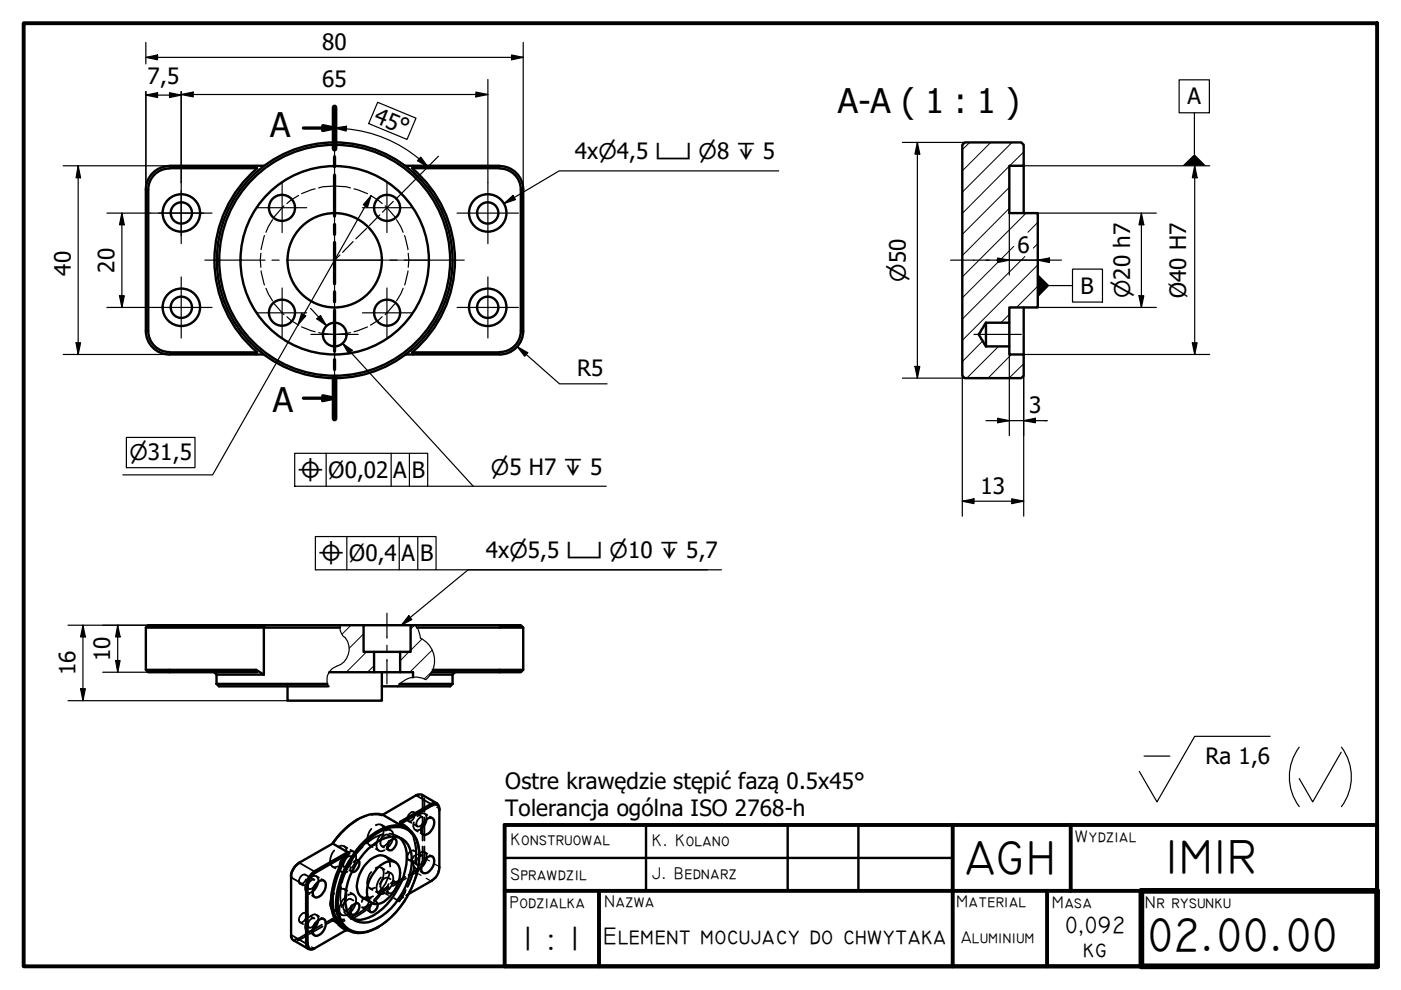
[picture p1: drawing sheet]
<svg xmlns="http://www.w3.org/2000/svg" width="297mm" height="210mm" viewBox="0 0 297 210" stroke-linecap="round" stroke-linejoin="round" font-family="sans-serif">
<!-- layer: Kreskowanie (ISO) -->
<g fill="none" stroke="#000" stroke-width=".21">
<path d="M205.6 30.2l-1.6 1.5M210.1 30.2l-6.1 6M214 39.7l-10 10M214 35.2l-10 10M214.6 30.2l-10.6 10.5M217 32.2l-2.9 3M214 44.2l-10 10M214.9 52.2l-10.9 11M217.3 54.4l-13.3 13.3M217.6 45.2l-13.6 13.5M220 56.2l-16 16M220 51.7l-.9 .9"/>
<path d="M220 47.2l-2.1 2M208.3 72.3l-4.3 4.4M211.7 73.4l-6.7 6.8M214 66.6l-1.8 1.8M214.4 75.2l-4.9 5M217 77.1l-3.1 3.1M220 65.1v.1M220 60.7l-4.5 4.5M74.4 132.6l-1.9 1.9M77.1 134.4l-3.1 3M77.7 138.2l-4.3 4.3M86.7 138.2l-1.9 1.9"/>
<path d="M87.9 132.6l-.8 .8M89.5 135.5l-2.4 2.4M91.6 137.8l-4.7 4.7M79.3 141.1l-1.4 1.4M91.7 142.3l-1.8 1.7"/>
</g>
<!-- layer: Widoczne (ISO) -->
<g fill="none" stroke="#000" stroke-width=".51">
<path d="M35.9 35.2a5 5 0 0 0-5 5v30a5 5 0 0 0 5 5M35.9 35.7a4.5 4.5 0 0 0-4.5 4.5v30a4.5 4.5 0 0 0 4.5 4.4M35.9 35.2h18.4l.2 .5h-18.6M54.3 35.2h1.6M54.5 35.7a25.5 25.5 0 0 0 0 39M85.9 35.2h1.7M87.4 35.7a25.5 25.5 0 0 1 0 39M105.9 35.2h-18.3l-.2 .5h18.5M105.9 35.2a5 5 0 0 1 5 5v30a5 5 0 0 1-5 5M105.9 35.7a4.5 4.5 0 0 1 4.5 4.5v30a4.5 4.5 0 0 1-4.5 4.4M217 35.2v10M35.9 74.7h18.6l-.2 .5h-18.4"/>
<path d="M54.3 75.2h1.6M85.9 75.2h1.7M105.9 74.7h-18.5l.2 .5h18.3M209 68.4h5v-3.2h6v-20h-6v-10h3v-4.5l-.5-.5h-12l-.5 .5v49l.5 .5h12l.5-.5v-4.5h-3v-1.8h-5M209 68.4l-1.5 2.5 1.5 2.5M209 68.4v5M214 68.4v5M217 65.2v10M30.9 133.1v8.9M55.9 133.1h16.2M55.9 133.1v9.9M56.1 132.6h-24.7l-.5 .5h25"/>
<path d="M77.1 132.6v5.6h2.2v4.3h-9.5M79.3 138.2h5.5M87.1 132.6h-31l-.2 .5M88.4 133.1h22.5l-.5-.5h-23.3v5.6h-2.3v4.3h2.8v1.1M110.9 133.1v8.9M30.9 142h23.4l.2 .5h-23.1zM45.4 142.5l.5 .5M45.9 145l.5 .5h23.3M45.9 145h23.5M45.9 143h10M45.9 143v2M54.3 142l1.6 1"/>
<path d="M79.3 142.5h5.5M81 142.5v6.1h-20v-3.1M84.7 145h11.2M91.2 143h4.7M91.8 142h19.1l-.5 .5h-18.8M95.9 145l-.5 .5h-14.4M95.9 143v2M96.5 142.5l-.6 .5M70.5 178.9l-7.1 4M70.5 178.9l3.5 2M75.8 173.8h-.2a18.4 18.4 0 0 0-5.2 5.1M77.6 178.5a9.4 9.4 0 0 1 7.3-3.1 4.9 4.9 0 0 1 3.9 4.9 17.2 17.2 0 0 1-3.9 11.9 12.4 12.4 0 0 1-8.3 5.5 4.5 4.5 0 0 1-4.7-3.9 14.6 14.6 0 0 1 1.3-9.1 20.5 20.5 0 0 1 4.4-6.2z"/>
<path d="M78 180a7.9 7.9 0 0 1 5.8-2.6 3.9 3.9 0 0 1 3.4 3.4 15 15 0 0 1-5.2 12.7 7.2 7.2 0 0 1-5.7 2.1 3.9 3.9 0 0 1-3-3.9 14.4 14.4 0 0 1 3.9-10.8zM81.2 172.8a6.9 6.9 0 0 0-5.9 1.3 17.2 17.2 0 0 0-4.8 4.8M81.2 172.8l3.4 2M82.7 178.3l.7-.5h.3a1.38 1.38 0 0 1-.3 2.2l-.3 .2h-.7a1.39 1.39 0 0 1 .3-1.9zM84.6 174.8l1.7 .8M84.7 177.6a6.2 6.2 0 0 1 1.5 5.6 16.2 16.2 0 0 1-7 10.9 5.7 5.7 0 0 1-4.5 .7M84.9 174.2l6.5-3.7a1.08 1.08 0 0 1 1.2-.2 1.08 1.08 0 0 1 .6 1.2v12.4a3.4 3.4 0 0 1-1.6 2.8l-4.9 2.8M84.9 174.2l-.3 .6M85 174.6l.7 .3 1 1M90.2 173.9a1.03 1.03 0 0 1 1.8 0 2.69 2.69 0 0 1-2.1 3.1 1.78 1.78 0 0 1 0-2.7zM90.4 173.7a3.1 3.1 0 0 1-1.1 2M92.6 170.3l-3.1-1.8-.9-.1-7.4 4.4"/>
<path d="M93.2 171.7a.96 .96 0 0 0-.5-1 .96 .96 0 0 0-1.1 .1l-6.6 3.8-.1-.4M63.4 182.9a3.6 3.6 0 0 0-1.7 3.1v12.7l.5 .7 3.2 1.8M63.4 182.9a4 4 0 0 0-1.7 3.1M67.2 195.3a1 1 0 0 1 1.8 .1 2.58 2.58 0 0 1-2.1 3 1.14 1.14 0 0 1-.5-1.5l.5-1.2zM67.2 187.2a1.03 1.03 0 0 1 1.8 0 2.69 2.69 0 0 1-2.1 3.1 1.78 1.78 0 0 1 0-2.7zM67.5 195.1a3.6 3.6 0 0 1-1.2 2M67.5 187a4.2 4.2 0 0 1-1.2 2M73.4 181.3a18.3 18.3 0 0 0-3.2 11.1 5.4 5.4 0 0 0 3.2 4.8l-6.6 3.8a1.12 1.12 0 0 1-1.3 .2 1.12 1.12 0 0 1-.6-1.1v-12.2a4 4 0 0 1 1.7-3.1l6.6-3.8 .2 .3-6.6 3.8a3.9 3.9 0 0 0-1.6 2.8v12.2a.98 .98 0 0 0 .5 1 .98 .98 0 0 0 1.1-.1M73.9 197.3h-.7M74 180.9a18 18 0 0 0-3.3 11.9 5.5 5.5 0 0 0 3.2 4.4M74 180.9l-.8 .1M74.8 191.9a.83 .83 0 0 1 1.3-.2 1.76 1.76 0 0 1-1.3 2.3l-.3-.1a1.46 1.46 0 0 1 .3-2z"/>
<path d="M76 182.5a1.76 1.76 0 0 1-1.1 2.4l-.3-.1M78.9 191.5a1.64 1.64 0 0 0-.4 1.8 1.36 1.36 0 0 0 1.6-1.6M79.9 184.1a3.4 3.4 0 0 1 3.9-1.3 3.4 3.4 0 0 1 .8 4 7.8 7.8 0 0 1-4 4.8 2.12 2.12 0 0 1-2.8-2.5 7.6 7.6 0 0 1 2.1-5zM83.8 182.8l-2.1-1.2a3.4 3.4 0 0 0-3.8 1.3 7.3 7.3 0 0 0-2.1 5.8l.5 1.1 2.5 1.6M83.9 188.4l-.1 .3M88.9 181.5a6.1 6.1 0 0 0-3.1-6.2 7.5 7.5 0 0 0-7.2 1.9 19.5 19.5 0 0 0-7.4 15.1 5.6 5.6 0 0 0 3.7 5.4 7.2 7.2 0 0 0 5.4-1.2M90.2 182a1 1 0 0 1 1.8 .1 2.71 2.71 0 0 1-1.8 3 .81 .81 0 0 1-.9-.9 3.2 3.2 0 0 1 .9-2.2zM90.4 181.9a3.2 3.2 0 0 1-1.1 2"/>
<circle cx="38.4" cy="45.2" r="2.25"/>
<circle cx="38.4" cy="45.2" r="4"/>
<circle cx="59.8" cy="44.1" r="2.76"/>
<circle cx="71" cy="55.2" r="10"/>
<circle cx="71" cy="55.2" r="20"/>
<circle cx="71" cy="55.2" r="24.5"/>
<circle cx="71" cy="55.2" r="25"/>
<circle cx="82.1" cy="44.1" r="2.76"/>
<circle cx="103.4" cy="45.2" r="2.25"/>
<circle cx="103.4" cy="45.2" r="4"/>
<circle cx="38.4" cy="65.2" r="2.25"/>
<circle cx="38.4" cy="65.2" r="4"/>
<circle cx="59.8" cy="66.3" r="2.76"/>
<circle cx="71" cy="70.9" r="2.51"/>
<circle cx="82.1" cy="66.3" r="2.76"/>
<circle cx="103.4" cy="65.2" r="2.25"/>
<circle cx="103.4" cy="65.2" r="4"/>
</g>
<!-- layer: Ukryte (ISO) -->
<g fill="none" stroke="#000" stroke-width=".38">
<path d="M71.8 179.5a1.1 1.1 0 0 1 1.3 0 1.1 1.1 0 0 1 .4 1.3 3.8 3.8 0 0 1-.9 2.1M73 179.4l.7 .4M76.9 179.5a11.3 11.3 0 0 0-2.4 3.1M77.7 173l-2.1 .8M78.4 179.2l.6 .4M78.7 172.8h2.3M78.7 175.7a3 3 0 0 0-.6 3.3 1.1 1.1 0 0 0 1.4 .1M79.7 175a1.09 1.09 0 0 1 1.3 0 1.09 1.09 0 0 1 .3 1.3l-.3 1.2-.5 .8M79.7 180l.7 .4M80.8 176.9a2.85 2.85 0 0 0-.7 3.2 1 1 0 0 0 1.4 .1M80.8 174.9l.7 .3M80.9 179.4l.5 .3"/>
<path d="M81.1 172.8h.1M81.3 176.9a7.7 7.7 0 0 0-3.7 2M81.7 176.1a1.1 1.1 0 0 1 1.4 .1 1.1 1.1 0 0 1 .3 1.3 3.8 3.8 0 0 1-.9 2M81.9 180l.5 .2M82.2 175.7l.7 .4M82.3 177.1l-.1-.2a1.66 1.66 0 0 0-1.3 2.5 1.22 1.22 0 0 0 1.5-1.1M82.3 177l.5 .3M82.5 176.8a3.6 3.6 0 0 1 2.2 .8M83.3 177.6l.5 .3M84.2 177.3l.3 .2M84.9 177.6l.4 .2M85.6 175.2l.8 .5 .8 1.1"/>
<path d="M86.6 174.1l.6 .4M86.7 175.9l.6 .7 .5 1.1M87.7 177.9a8.3 8.3 0 0 1 .4 4.6M87.8 174.3a1.03 1.03 0 0 0 .1 1.5 1.03 1.03 0 0 0 1.4-.1M87.9 174.9l.6 .3M88 178.7a11.5 11.5 0 0 1 0 4.2M88.1 176l.5 .3M88.3 172.6l-.6-.4a1.27 1.27 0 0 0-1.1 2 1.11 1.11 0 0 0 1.2-1M88.5 173.1a1 1 0 0 1 1.3-.6 1 1 0 0 1 .6 1.2M88.8 168.6l-.8 .2M89 172.9l.6 .4M89.2 176.6l.5 .3"/>
<path d="M89.4 168.9l.2 .3v2.9M89.5 168.5l.3 .3M89.6 179.5v2.9l-.2 .6M89.7 174.3v.1a.94 .94 0 0 1-1.4 .6 1.55 1.55 0 0 1 1.2-1.8l.1 .1v4.9M89.9 169.3l.1 2.8M90 179.5v2.4l-.3 1.2M90 173.3v4.9M90 172.5l.6 .3M91.1 173.1l.6 .4M61.7 198v.5l.2 .3M62.2 199.4l.4 .1M63.6 195.6l.7 .3"/>
<path d="M63.6 187.4l.7 .3M64.7 198.2l-1.4 .8-.8 .2M64.7 193.6l.6 .4M64.7 185.5l.6 .3M64.8 195.8a1.23 1.23 0 0 0 .7 1.7l.8-.4M64.8 193.6l-.2-.1a1.39 1.39 0 0 0-1 2.1 1.12 1.12 0 0 0 1.2-.9M64.8 187.6a1.57 1.57 0 0 0 .3 1.7h.7l.5-.3M64.8 185.5a1.27 1.27 0 0 0-1.2 .6 1.27 1.27 0 0 0 0 1.3 1.11 1.11 0 0 0 1.2-.9M64.9 196.3l.6 .3M64.9 188.1l.6 .4M64.9 198.5l-1.8 .9M65.1 197.4l.5 .3"/>
<path d="M65.1 189.3l.5 .3M65.5 194.5a1.45 1.45 0 0 1 1.6-.5l.4 .6v.5M65.5 186.3a1.04 1.04 0 0 1 1.3-.6 1.04 1.04 0 0 1 .7 1.3M66 194.3l.6 .4M66 186.2l.6 .3M66.2 198l.5 .3M66.2 189.9l.5 .3M66.7 194.7a1.27 1.27 0 0 0-1.2 .7 1.27 1.27 0 0 0 0 1.3 1.11 1.11 0 0 0 1.2-1M66.7 186.5a1.27 1.27 0 0 0-1.2 .7 1.27 1.27 0 0 0 0 1.3 1.12 1.12 0 0 0 1.2-.9M67.1 194l.5 .3M67.1 185.8l.5 .3M68.1 194.6l.6 .3"/>
<path d="M68.1 186.4l.6 .3M68.3 196.1l-2.9 1.6M68.4 196.4l-2.8 1.6M70.4 194.9l.8 .1 1.8-.1M70.4 194.9l-1.4 .8M70.4 194.9v.1M70.5 195v.2M70.5 192.8l.6 .4M70.5 183.7l.6 .4M70.5 195.2l.9 .2 1.7-.2M70.5 195.2l-1.4 .8M70.5 195.2l1.2 .7"/>
<path d="M70.9 180.3a2.96 2.96 0 0 0-.7 3.2 1.02 1.02 0 0 0 1.4 .2M70.9 189.4a3 3 0 0 0-.7 3.2 1.1 1.1 0 0 0 1.4 .2M71.8 188.6a1.12 1.12 0 0 1 1.4 0 1.12 1.12 0 0 1 .3 1.4l-.4 1.2-.5 .7M71.8 193.6l.7 .4M71.8 184.5l.7 .4M72.3 188.1a9.2 9.2 0 0 0 .2 4.2M72.9 190.5a2.92 2.92 0 0 0-.7 3.3 1.18 1.18 0 0 0 1.5 .1M72.9 181.5a2.92 2.92 0 0 0-.7 3.2 1.18 1.18 0 0 0 1.5 .1M72.9 196.6l1.1 .6M73 193.3a3.6 3.6 0 0 0 1.7 1.5M73 188.5l.7 .4M73 193l.5 .3"/>
<path d="M73 183.9l.5 .3M73.1 196.8l.3 .1M73.7 197.1l.3 .1M73.9 189.8a1.1 1.1 0 0 1 1.3 0 1.1 1.1 0 0 1 .3 1.3l-.1 .6-.8 1.4M73.9 180.6a1.14 1.14 0 0 1 1.3 .1 1.14 1.14 0 0 1 .3 1.3l-.4 1.2-.5 .8M73.9 197.3h.1M74 183.4l-.9 1.9-.6 1.8M74 197.2v.1M74 193.6l.5 .3M74 184.5l.5 .3M74.3 189.3l.7 .3M74.3 180.2l.7 .4"/>
<path d="M74.4 183.8a.83 .83 0 0 0 .2 1M74.9 190.9l-.5-.2a1.53 1.53 0 0 0-1.6 1.7l.2 .6a1 1 0 0 0 1.3-.6l.2-.5M74.9 181.8l-.5-.2a1.52 1.52 0 0 0-1.4 .7 1.52 1.52 0 0 0 0 1.6 1 1 0 0 0 1.3-.6l.2-.4M74.9 195l.3 .2M75.4 191.2l.5 .4M75.4 182.2l.5 .2M76 182.5a.97 .97 0 0 0-1.1 .3M76.7 191.2a1.23 1.23 0 0 1 1.3-1 1.43 1.43 0 0 1-1.2 2.2l.6 .4M78 193.1l.5 .3M78 190.2l.6 .3M78.4 188.3l.6 .4M78.4 191.7a11.8 11.8 0 0 1-4.2 2.8l.3 .3"/>
<path d="M78.6 192a10.5 10.5 0 0 1-4.2 2.9M78.7 184.9a2.92 2.92 0 0 0-.6 3.2 .94 .94 0 0 0 1.4 .1M79.1 190a2.3 2.3 0 0 1-2.4 .2M79.2 190.9l.6 .3 .3 .5M79.3 191.2l-.4 .3M79.7 184.1a1.09 1.09 0 0 1 1.3 0 1.09 1.09 0 0 1 .3 1.3l-.1 .6-.7 1.4M79.7 189.1l.7 .4M80.8 186a2.85 2.85 0 0 0-.7 3.2 1.09 1.09 0 0 0 1.4 .2M80.8 184l.7 .4M80.9 188.8l-1.6 2M80.9 188.8l.1 .1M80.9 188.5l.5 .3"/>
<path d="M81.1 188.9l.1 .2M81.2 189.1l-1.7 2M81.2 189.1l1.1 .7M81.7 185.2a1.1 1.1 0 0 1 1.4 0 1.1 1.1 0 0 1 .3 1.3 3.8 3.8 0 0 1-.9 2.1M81.7 181.6a2.44 2.44 0 0 1 1 2.1M81.9 189.1l.5 .3M82 195.2l-1.9 1.4M82.2 184.8l.7 .3M82.2 188.4a.77 .77 0 0 0 .5 1.1l.4-.2 .7-.6M82.3 186.2a1.49 1.49 0 0 0-1.4 .7 1.49 1.49 0 0 0 0 1.5 1.22 1.22 0 0 0 1.5-1M82.3 186.1l.5 .3M82.4 188l-1.5 .8"/>
<path d="M82.5 188.2l-1.3 .9M82.6 185l-.1 .6a7.6 7.6 0 0 1-2.4 3.7M82.9 187.3a.63 .63 0 0 1 .6-.4 .63 .63 0 0 1 .6 .6l-.2 .9M83.3 186.7l.5 .3M83.5 190.4l1.1 .7M84.7 191l-.1 .1M84.8 190.7v.2M84.9 190.5l-.1 .2M85 190.5h.1M85.5 190.2l-.5 .3M85.9 189.1l-1.3 2M85.9 185.9l-2.8 1.7"/>
<path d="M86 190.5a16.4 16.4 0 0 1-3 3.8M86 188.7l-1 1.8M86.1 186.2l-2.9 1.7M86.6 182.3l.6 .4M86.7 189.5l-.6 .3M87.7 180.4a1.24 1.24 0 0 0-1.1 1.9 1.12 1.12 0 0 0 1.2-.9M87.7 180.3l.6 .4M87.8 182.5a1.01 1.01 0 0 0 .1 1.4 1.01 1.01 0 0 0 1.4 0M87.8 183.9l-.2 1.1-1.1 2.8M87.9 183.7a16.5 16.5 0 0 1-1.5 4.4M87.9 183l.6 .4M88.1 184.1l.5 .3"/>
<path d="M88.2 180.7v.1M88.2 180.8v.1M88.4 184.9a17.5 17.5 0 0 1-1.8 4.6M88.5 181.2a1.45 1.45 0 0 1 1.5-.5l.4 .6v.6M88.8 183.9a4.5 4.5 0 0 1-2.2 1.6M88.9 181.3l-.2 2.4M89 181.1l.6 .4a1.27 1.27 0 0 0-1.1 1.9 1.11 1.11 0 0 0 1.2-.9M89.1 184.2l-.9 .8-1.4 .8M89.2 184.8l.5 .3M90 180.7l.6 .3M91.1 181.3l.6 .3M92.3 186l-.9 .8"/>
<path d="M93.2 183.7l-.3 1.2"/>
</g>
<g fill="none" stroke="#000" stroke-width=".25">
<path d="M89.6 169.6h.1M89.9 169.6h.1M91.4 170.5l.6 .4M92.6 171.2l.6 .3M63.3 199h.1M63.4 199.2v.1M88 184.7l.1 .1M88.1 184.9l1.2 .7M89.6 181.9h.1M89.9 181.9l1.2 .6M90.4 186.2l1 .6M92.1 183.2l1.1 .5"/>
<path d="M64.9 200.1l.6 .3M66 200.8l.6 .3"/>
</g>
<path d="M88.2 168.6l3.2 1.9 .2 .3M61.7 198.2l3.2 1.9h.3M61.7 186l3.2 1.9h.3M63.4 182.9l3.2 1.9 .2 .3" fill="none" stroke="#000" stroke-width=".38"/>
<!-- layer: Linia przerwania (ISO) -->
<path d="M72.1 132.6a2.49 2.49 0 0 0 1.1 2.6 4 4 0 0 1-2.3 6.3 2.91 2.91 0 0 0-1.2 4M88.1 132.6l.3 .5M88.5 133l.6 2.2M89.1 135.3a5.3 5.3 0 0 1 2.7 6.8M91.8 142a5 5 0 0 1-1.5 2.1 4.7 4.7 0 0 0-6 1.4" fill="none" stroke="#000" stroke-width=".25"/>
<!-- layer: Linia przekroju (ISO) -->
<g fill="none" stroke="#000" stroke-width=".7">
<path d="M64.3 27.1h6.6M68.5 26.6l2.4 .5-2.4 .6zM70.9 22.8v8.7M70.9 33.2v2.1M70.9 37.1v8.7M70.9 47.6v2.1M70.9 51.4v8.8M70.9 61.9v2.1M70.9 65.8v8.7M70.9 76.2v2.1M64.3 84.4h6.6M68.5 83.9l2.4 .5-2.4 .5z"/>
<path d="M70.9 80v8.7"/>
</g>
<path d="M70.9 22.8v8.7M70.9 80v8.7" fill="none" stroke="#000" stroke-width="1.2"/>
<path d="M68.5 26.6l2.4 .5-2.4 .6zM68.5 83.9l2.4 .5-2.4 .5z" fill="#000"/>
<!-- layer: Geometria szkicu (ISO) -->
<g fill="none" stroke="#000" stroke-width=".25">
<path d="M70.5 39.5l-2 .1-.9 .2M71.3 39.5l2.1 .1 .9 .2M55.3 53.7l-.1 1.5 .1 1.5M55.4 57.4l.7 3M56.1 49.9l-.7 3M57.8 46.6l-.9 1.4-.5 1.2M60.2 43.7l-2 2.2M63.3 41.4l-2.5 1.8M66.8 40l-2.9 1.1M72.1 54.1l-1.2 1.1M74.9 51.2l-2.3 2.3M75.1 40l2.8 1.1"/>
<path d="M77.7 48.4l-2.3 2.2M78.5 41.4l2.5 1.8M80.5 45.6l-2.2 2.3M81.7 43.7l2 2.2M83.4 42.7l-2.3 2.3M84.1 46.6l.9 1.4 .5 1.2M85.1 41.1l-1.2 1.1M85.8 49.9l.7 3M86.5 57.4l-.7 3M86.6 53.7l.1 1.5-.1 1.5M56.4 61.1l.5 1.2 .9 1.5M58.2 64.4l2 2.3"/>
<path d="M60.8 67.2l.9 .7 1.6 1M63.9 69.3l2.9 1M67.6 70.5l2.9 .4M74.3 70.5l-3 .4M77.9 69.3l-2.8 1M81 67.2l-.8 .7-1.7 1M83.7 64.4l-2 2.3M85.5 61.1l-.5 1.2-.9 1.5"/>
</g>
<!-- layer: 0 -->
<path d="M70.9 55.2h20" fill="none" stroke="#000" stroke-width=".21"/>
<!-- layer: Obramowanie (ISO) -->
<path d="M5 4.9h287v200h-287z" fill="none" stroke="#000" stroke-width=".83"/>
<path d="M137 174.9v14M167 174.9v14M182 174.9v14M107 181.9h95" fill="none" stroke="#000" stroke-width=".51"/>
<path d="M242 188.9h50v16h-50z" fill="none" stroke="#000" stroke-width="1.2"/>
<path d="M202 174.9v30M227 174.9v14M107 188.9h135M127 188.9v16M222 188.9v16M292 188.9v-14h-185v30h135" fill="none" stroke="#000" stroke-width=".83"/>
<g fill="none" stroke="#000" stroke-width=".25">
<path d="M38.4 38.7v13M59.8 38.8v10.5M70.9 27.7v12.7M82 38.8v10.5M103.4 38.7v13M31.9 45.2h13.1M33.7 45.2h9.5M38.4 40.4v9.5M38.4 58.7v13M43.4 55.2h12.8M54.5 44h10.5M57.7 55.2h1.5"/>
<path d="M60.7 55.2h20.5M70.9 41.9v1.5M70.9 44.9v20.5M76.8 44h10.5M82.7 55.2h1.5M85.7 55.2h12.7M96.9 45.2h13M103.4 58.7v13M31.9 65.2h13.1M54.5 66.3h10.5M59.8 61.1v10.4M65.9 70.9h10"/>
<path d="M70.9 65.9v10M70.9 66.9v1.5M70.9 69.9v12.7M76.8 66.3h10.5M82 61.1v10.4M96.9 65.2h13"/>
</g>
<!-- layer: Wymiar (ISO) -->
<g fill="none" stroke="#000" stroke-width=".25">
<path d="M30.9 12.2l2.5-.5v1zM30.9 12.2h80M30.9 9v4.6M30.9 19.4v20.8M35.9 19.7l2.5 .5-2.5 .5zM38.4 19.4v19.3M100.9 19.5l2.5 .5-2.5 .5zM103.4 16.9v21.8M108.5 11.7l2.4 .5-2.4 .5zM110.9 9v31.2M13.4 35.2h22.5M16.6 35.2l.5 2.5h-1z"/>
<path d="M16.6 35.2v40M30.9 20.2l2.5-.5v1zM30.9 20.2h7.5M38.4 20l2.6-.5v1zM38.4 20h65M70.9 27.1l2.6-.3-.1 1zM70.9 27.1l2.5 .2M70.9 24v3.7M73.5 27.3a28 28 0 0 1 17.2 8.1M80.1 21.7l8.1 3.4-1.9 4.5-8.1-3.4zM89.2 33.3l1.5 2.1-2.2-1.3zM93 33.1l-7.9 8"/>
<path d="M191.3 30.2h13.2M194.5 30.2l.5 2.5h-1zM194.5 30.2v50M217 35.2h39.5M253.3 35.2l.5 2.5h-1zM253.3 35.2v40M22.7 45.2h9.2M25.8 45.2l.6 2.5h-1.1zM25.8 45.2v20M78.7 41.5l-.8 2.4-.9-.5zM78.7 41.5l-33.6 59.2h-19.1M209 55.2h16"/>
<path d="M211.5 54.7l2.5 .5-2.5 .5zM214 45.2v9.9M214 55.3v3M220 55.2l2.5-.5v1zM220 45.2h25.2M242 45.2l.5 2.5h-1zM242 45.2v20M13.4 75.2h22.5M16.1 72.7h1l-.5 2.5zM22.7 65.2h9.2M25.3 62.7h1.1l-.6 2.5zM63.9 66.5l.9 .5-1.6 1.9z"/>
<path d="M65.8 65.4l3.4 3.7M67.2 67.6l.7-.7 1.3 2.2zM72.6 72.8l2.1 1.5-.8 .7zM74.3 74.6l-1.7-1.8 27.7 30.3h28.2M109.7 73.5l2.2 1.3-.6 .7zM109.7 73.5l8.9 7.9h10.1M194 77.7h1l-.5 2.5zM204 79.7v29.7M214 75.2v17.2M217 75.2h39.5M217 79.7v29.7M220 65.2h25.2"/>
<path d="M241.5 62.7h1l-.5 2.5zM252.8 72.7h1l-.5 2.5zM26.8 92.7h14.5v6.5h-14.5zM191.3 80.2h13.2M209 89.2h13M211.5 88.7l2.5 .5-2.5 .4zM217 89.2l2.5-.5v.9zM204 106.3l2.5-.5v1zM204 106.3h13M214.5 105.8l2.5 .5-2.5 .5zM14.4 132.6h41.7M17.6 132.6l.5 2.4h-1z"/>
<path d="M17.6 132.6v16M25 132.6l.5 2.4h-1zM25 132.6v9.9M14.4 148.6h46.6M17.1 146h1l-.5 2.6zM21.8 142.5h9.6M24.5 140.1h1l-.5 2.4z"/>
</g>
<g fill="#000">
<path d="M30.9 12.2l2.5-.5v1zM30.9 20.2l2.5-.5v1zM38.4 20l2.6-.5v1zM108.5 11.7l2.4 .5-2.4 .5zM16.6 35.2l.5 2.5h-1zM35.9 19.7l2.5 .5-2.5 .5zM70.9 27.1l2.6-.3-.1 1zM89.2 33.3l1.5 2.1-2.2-1.3zM100.9 19.5l2.5 .5-2.5 .5zM194.5 30.2l.5 2.5h-1zM253.3 35.2l.5 2.5h-1zM25.8 45.2l.6 2.5h-1.1z"/>
<path d="M78.7 41.5l-.8 2.4-.9-.5zM211.5 54.7l2.5 .5-2.5 .5zM220 55.2l2.5-.5v1zM242 45.2l.5 2.5h-1zM16.1 72.7h1l-.5 2.5zM25.3 62.7h1.1l-.6 2.5zM63.9 66.5l.9 .5-1.6 1.9zM67.2 67.6l.7-.7 1.3 2.2zM72.6 72.8l2.1 1.5-.8 .7zM109.7 73.5l2.2 1.3-.6 .7zM194 77.7h1l-.5 2.5zM241.5 62.7h1l-.5 2.5z"/>
<path d="M252.8 72.7h1l-.5 2.5zM211.5 88.7l2.5 .5-2.5 .4zM217 89.2l2.5-.5v.9zM204 106.3l2.5-.5v1zM214.5 105.8l2.5 .5-2.5 .5zM17.6 132.6l.5 2.4h-1zM25 132.6l.5 2.4h-1zM17.1 146h1l-.5 2.6zM24.5 140.1h1l-.5 2.4z"/>
</g>
<!-- layer: Symbol (ISO) -->
<g fill="none" stroke="#000" stroke-width=".25">
<path d="M250 16.9h6.4v7h-6.4zM165.1 36.2h-46.5l-11.7 7M253.2 23.9v8.8M106.9 43.2l1.9-1.8 .5 .9zM227.4 57.1h6.3v6.9h-6.3zM222.5 60.6h4.9M62.5 96.1h28.2v7h-28.2zM69.2 96.1v7M82.9 96.1v7M86.8 96.1v7M66.9 113.8h25.6v7h-25.6zM73.5 113.8v7"/>
<path d="M84.6 113.8v7M88.6 113.8v7M90.7 103.1h9.6M86.7 130.5l.6 .9-2.2 1.2zM92.5 120.8h60.5M150 120.8h-50.7l-14.2 11.8M269.3 156.1h-16l-8 13.9-3.7-6.5M275.5 158.4a10.5 10.5 0 0 0 0 12.6M284.4 159.5l-6.1 10.5-2.8-4.9M284.4 158.4a10.5 10.5 0 0 1 0 12.6M242.6 160.3h5.4"/>
</g>
<path d="M250.7 35.2l2.5-2.5 2.5 2.5zM106.9 43.2l1.9-1.8 .5 .9zM220 58.1l2.5 2.5-2.5 2.5zM86.7 130.5l.6 .9-2.2 1.2z" fill="#000"/>
<path d="M201.5 55.2h8.2M211.3 55.2h1.5M214.2 55.2h8.3M206.5 70.9h10M82 130v5.3M82 136.8v1.5M82 139.8v5.2" fill="none" stroke="#000" stroke-width=".25"/>
<g font-size="10.2">
<text x="204.7" y="185.4">AGH</text>
<text x="247.1" y="185.2">IMIR</text>
<text x="243.3" y="201.6">02.00.00</text>
</g>
<g font-size="7.2">
<text x="177.6" y="24">A-A ( 1 : 1 )</text>
<text x="57.3" y="29">A</text>
<text x="57.8" y="87.4">A</text>
<text x="110.9" y="201.3">1 : 1</text>
</g>
<g font-size="5.1">
<text x="225.8" y="197.9">0,092</text>
<text x="128" y="200.2">Element mocujacy do chwytaka</text>
<text x="229.6" y="202.9">kg</text>
</g>
<g font-size="4.8">
<text x="68.3" y="10.6">80</text>
<text x="31.3" y="17.8">7,5</text>
<text x="68.3" y="18.5">65</text>
<text x="251.8" y="22.1">A</text>
<text x="79.1" y="25.8" transform="rotate(23 79.1 25.8)">45°</text>
<text x="121.9" y="33.8">4x⌀4,5 ⌴ ⌀8 ↧ 5</text>
<text x="215.7" y="53.6">6</text>
<text x="15" y="58.5" transform="rotate(-90 15 58.5)">40</text>
<text x="24.3" y="57.8" transform="rotate(-90 24.3 57.8)">20</text>
<text x="229.1" y="62.3">B</text>
<text x="251.5" y="63.2" transform="rotate(-90 251.5 63.2)">Ø40 H7</text>
<text x="122.4" y="79.7">R5</text>
<text x="218.2" y="87.5">3</text>
<text x="69.7" y="101.3">Ø0,02</text>
<text x="83.4" y="101.3">A</text>
<text x="87.3" y="101.3">B</text>
<text x="207.9" y="104.7">13</text>
<text x="74" y="119">Ø0,4</text>
<text x="85.2" y="119">A</text>
<text x="89.1" y="119">B</text>
<text x="103" y="118.4">4x⌀5,5 ⌴ ⌀10 ↧ 5,7</text>
<text x="16" y="143.2" transform="rotate(-90 16 143.2)">16</text>
<text x="23.4" y="140.2" transform="rotate(-90 23.4 140.2)">10</text>
<text x="107.1" y="167.3">Ostre krawędzie stępić fazą 0.5x45°</text>
<text x="255.6" y="162">Ra 1,6</text>
<text x="107.1" y="173.1">Tolerancja ogólna ISO 2768-h</text>
</g>
<g font-size="4.6">
<text x="192.1" y="59.8" transform="rotate(-90 192.1 59.8)">⌀50</text>
<text x="239.6" y="63.2" transform="rotate(-90 239.6 63.2)">⌀20 h7</text>
<text x="27.4" y="97.6">⌀31,5</text>
<text x="104.1" y="100.7">⌀5 H7 ↧ 5</text>
<text x="63" y="102">⌖</text>
<text x="67.4" y="119.7">⌖</text>
</g>
<g font-size="3.6">
<text x="108.3" y="179.2">Konstruowal</text>
<text x="138.3" y="179.4">K. Kolano</text>
<text x="227.9" y="178.5">Wydzial</text>
<text x="108.3" y="186.5">Sprawdzil</text>
<text x="138.2" y="186.4">J. Bednarz</text>
<text x="108.1" y="192.6">Podzialka</text>
<text x="128.1" y="192.3">Nazwa</text>
<text x="202.8" y="192.3">Material</text>
<text x="223.1" y="192.5">Masa</text>
<text x="242.8" y="192.5">Nr rysunku</text>
<text x="203.8" y="200">Aluminium</text>
</g>
</svg>
